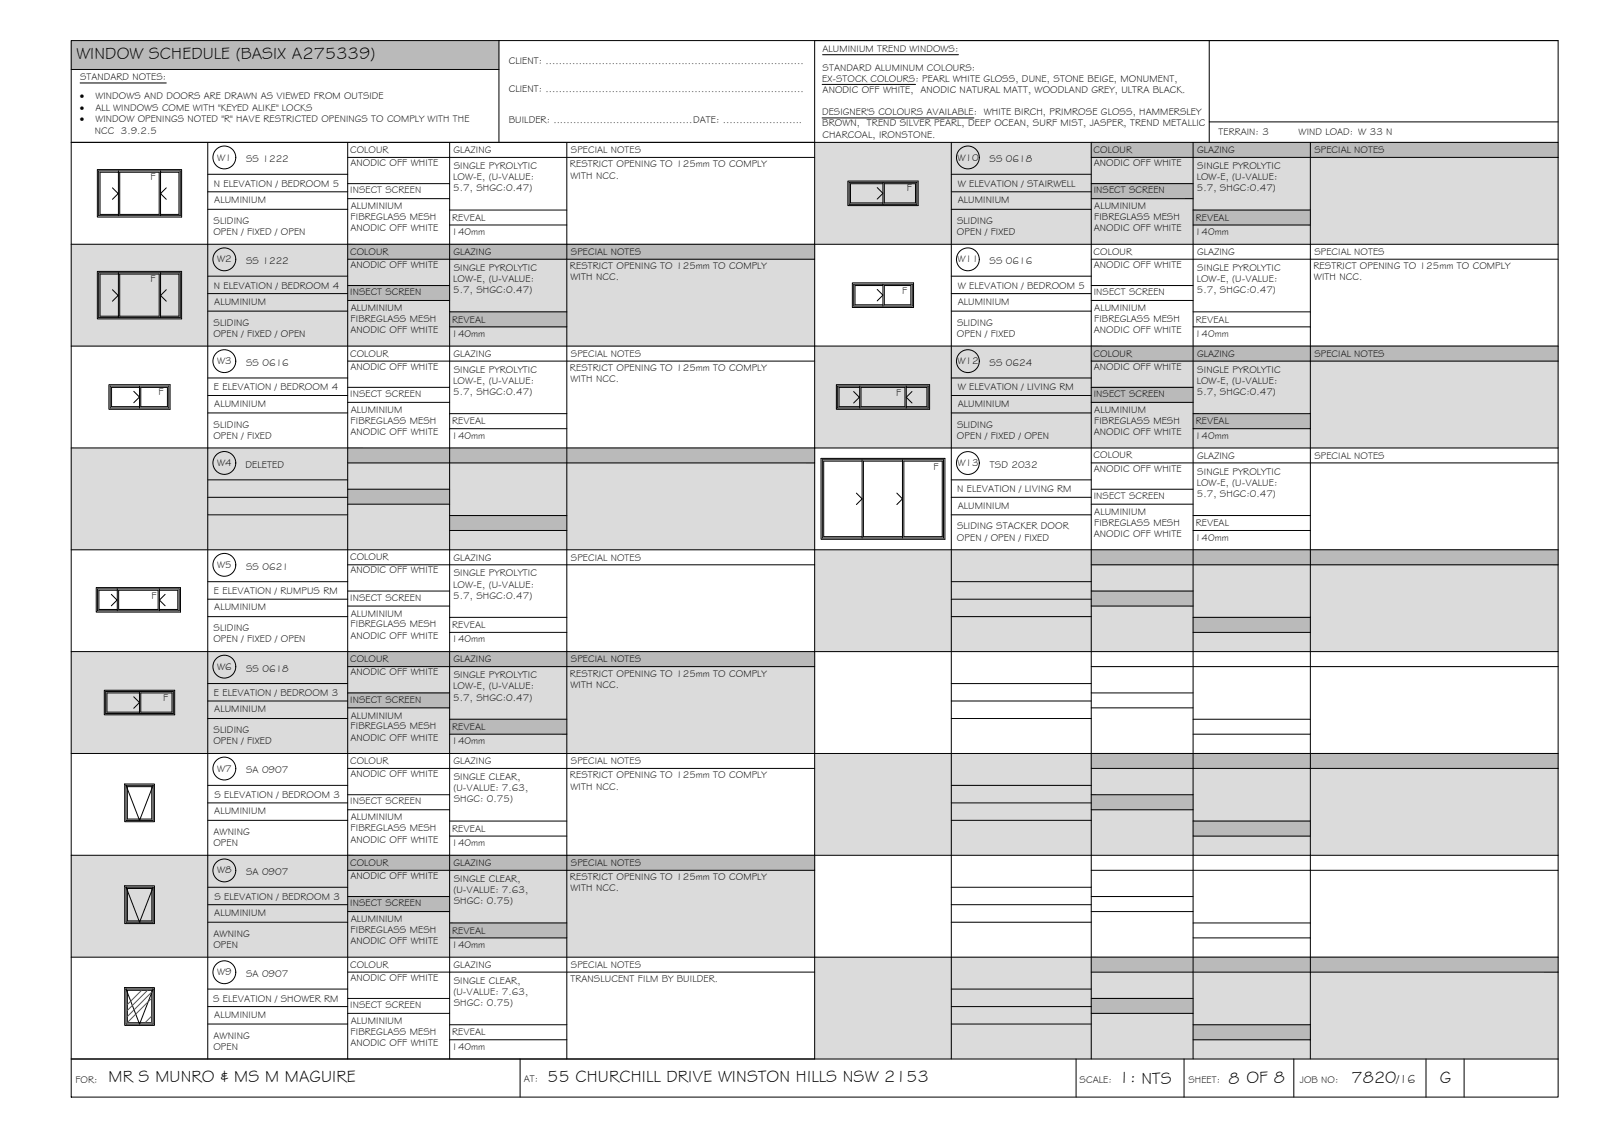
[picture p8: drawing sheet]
<svg xmlns="http://www.w3.org/2000/svg" width="420mm" height="297mm" viewBox="0 0 420 297" stroke-linecap="round" stroke-linejoin="round" font-family="sans-serif">
<g fill="none" stroke="#000" stroke-width=".26">
<path d="M18.7 10.6h390v277h-390zM18.7 18.2h112.2M130.9 10.6v26.7M215.7 14.3h35.7M317.1 10.6v26.7M408.7 10.6h-195v267M18.7 37.3h390M21 21.8h22.6M54.5 37.3v240.3M91.2 37.3v240.3M117.9 37.3v240.3M148.7 37.3v240.3"/>
<path d="M215.6 30.9h39.8M215.6 22.1h24.5M249.5 37.3v240.3M286.2 37.3v240.3M312.9 37.3v240.3M317.1 32h91.6M343.7 37.3v240.3M25.5 44.5h22.1v12.4h-22.1zM25.9 44.8h21.4v11.8h-21.4zM29.5 49.2l1.5 1.6-1.5 1.5M31.1 45.2h-4.9v11h4.9M31.1 44.8v11.8"/>
<path d="M31.4 45.2h10.3v11h-10.3zM42.1 45.2h4.8v11h-4.8M42.1 44.8v11.8M43.6 49.2l-1.5 1.6 1.5 1.5M54.5 45.7h36.7M54.5 50.3h36.7M54.5 54.9h36.7M91.2 41.3h122.5M91.2 48.1h26.7M91.2 52.1h26.7M117.9 55.1h30.8M117.9 59h30.8"/>
<path d="M222.4 47.5h18.4v6.4h-18.4zM222.7 47.8h17.8v5.8h-17.8zM230.1 49.2l1.5 1.5-1.5 1.5M231.6 47.8v5.8M231.6 48.2h-8.5v5h8.5M231.9 48.2h8.2v5h-8.2zM249.5 45.7h36.7M249.5 50.3h36.7M249.5 54.9h36.7M286.2 41.3h122.5M286.2 48.1h26.7M286.2 52.1h26.7"/>
<path d="M312.9 55.1h30.8M312.9 59h30.8M18.7 64h390M25.5 71.2h22.1v12.4h-22.1zM25.9 71.5h21.4v11.8h-21.4zM29.5 76l1.5 1.5-1.5 1.5M31.1 71.9h-4.9v11h4.9M31.1 71.5v11.8M31.4 71.9h10.3v11h-10.3zM42.1 71.9h4.8v11h-4.8M42.1 71.5v11.8M43.6 76l-1.5 1.5 1.5 1.5"/>
<path d="M54.5 72.4h36.7M54.5 77h36.7M91.2 74.9h26.7M91.2 68h122.5M91.2 78.8h26.7M223.5 74.2h16.1v6.4h-16.1zM223.9 74.5h15.4v5.8h-15.4zM230.1 75.9l1.5 1.5-1.5 1.5M231.6 74.9h-7.4v5h7.4M231.6 74.5v5.8M231.9 74.9h7v5h-7zM249.5 72.4h36.7"/>
<path d="M249.5 77h36.7M286.2 74.9h26.7M286.2 68h122.5M286.2 78.8h26.7M18.7 90.7h390M54.5 81.6h36.7M54.5 99.1h36.7M91.2 94.7h122.5M117.9 81.8h30.8M117.9 85.7h30.8M249.5 81.6h36.7M249.5 99.1h36.7"/>
<path d="M286.2 94.7h122.5M312.9 81.8h30.8M312.9 85.7h30.8M18.7 117.4h390M28.6 100.9h16v6.4h-16zM28.9 101.2h15.4v5.8h-15.4zM35.1 102.6l1.5 1.5-1.5 1.5M36.6 101.6h-7.3v5h7.3M36.6 101.2v5.8M36.9 101.6h7v5h-7zM54.5 103.7h36.7M54.5 108.3h36.7"/>
<path d="M91.2 101.6h26.7M91.2 105.5h26.7M117.9 108.5h30.8M117.9 112.4h30.8M219.4 100.9h24.4v6.4h-24.4zM219.7 101.2h23.7v5.8h-23.7zM223.9 102.7l1.5 1.5-1.5 1.5M225.5 101.6h-5.4v5h5.4M225.5 101.2v5.8M225.8 101.6h11.5v5h-11.5zM237.7 101.6h5.4v5h-5.4M237.7 101.2v5.8"/>
<path d="M239.2 102.7l-1.5 1.5 1.5 1.5M249.5 103.7h36.7M249.5 108.3h36.7M286.2 101.6h26.7M286.2 105.5h26.7M312.9 108.5h30.8M312.9 112.4h30.8M54.5 125.8h36.7M54.5 130.4h36.7M54.5 135h36.7M91.2 121.4h122.5M91.2 128.3h26.7"/>
<path d="M91.2 132.2h26.7M117.9 135.2h30.8M117.9 139.1h30.8M215.3 120.2h32.5v21.2h-32.5zM215.7 120.5h31.8v20.5h-31.8zM224.6 129.3l1.5 1.5-1.5 1.5M226.1 120.9h-10.1v19.8h10.1M226.1 120.5v20.5M235.2 129.3l1.5 1.5-1.5 1.5M236.7 120.9h-10.3v19.8h10.3M236.7 120.5v20.5M237.1 120.9h10v19.8h-10z"/>
<path d="M249.5 125.8h36.7M249.5 130.4h36.7M249.5 135h36.7M286.2 121.4h122.5M286.2 128.3h26.7M286.2 132.2h26.7M312.9 135.2h30.8M312.9 139.1h30.8M18.7 144.1h390M25.2 154h22.1v6.5h-22.1zM25.6 154.4h21.4v5.7h-21.4zM29.2 155.8l1.5 1.5-1.5 1.5"/>
<path d="M30.8 154.7h-4.9v5.1h4.9M30.8 154.4v5.7M31.1 154.7h10.4v5.1h-10.4zM41.8 154.7h4.8v5.1h-4.8M41.8 154.4v5.7M43.3 155.8l-1.5 1.5 1.5 1.5M54.5 152.5h36.7M54.5 157.1h36.7M91.2 148.1h122.5M91.2 155h26.7M91.2 158.9h26.7M249.5 152.5h36.7"/>
<path d="M249.5 157.1h36.7M286.2 148.1h122.5M286.2 155h26.7M286.2 158.9h26.7M18.7 170.8h390M54.5 161.7h36.7M54.5 179.2h36.7M91.2 174.8h122.5M117.9 161.9h30.8M117.9 165.8h30.8M249.5 161.7h36.7M249.5 179.2h36.7"/>
<path d="M286.2 174.8h122.5M312.9 161.9h30.8M312.9 165.8h30.8M18.7 197.5h390M27.4 181h18.4v6.4h-18.4zM27.7 181.3h17.8v5.8h-17.8zM35.1 182.7l1.5 1.5-1.5 1.5M36.6 181.7h-8.5v5h8.5M36.6 181.3v5.8M36.9 181.7h8.2v5h-8.2zM54.5 183.8h36.7M54.5 188.4h36.7"/>
<path d="M91.2 181.7h26.7M91.2 185.6h26.7M117.9 188.6h30.8M117.9 192.5h30.8M249.5 183.8h36.7M249.5 188.4h36.7M286.2 181.7h26.7M286.2 185.6h26.7M312.9 188.6h30.8M312.9 192.5h30.8M32.7 205.5h7.8v9.9h-7.8zM33 205.9l3.6 9.2 3.6-9.2"/>
<path d="M33 205.9h7.2M33 205.9v9.2h7.2v-9.2M33.4 206.2h6.4v8.5h-6.4zM54.5 205.9h36.7M54.5 210.5h36.7M54.5 215.1h36.7M91.2 201.5h122.5M91.2 208.4h26.7M91.2 212.3h26.7M117.9 215.3h30.8M117.9 219.2h30.8M249.5 205.9h36.7"/>
<path d="M249.5 210.5h36.7M249.5 215.1h36.7M286.2 201.5h122.5M286.2 208.4h26.7M286.2 212.3h26.7M312.9 215.3h30.8M312.9 219.2h30.8M18.7 224.2h390M32.7 232.2h7.8v9.9h-7.8zM32.8 232.5h7.8v9.9h-7.8zM33.1 232.6l3.5 9.2 3.6-9.2M33.1 232.6v9.2h7.1v-9.2"/>
<path d="M33.1 232.6h7.1M33.2 232.9l3.5 9.2 3.6-9.2M33.2 232.9h7.1M33.2 232.9v9.2h7.1v-9.2M33.4 232.9h6.4v8.5h-6.4zM54.5 232.6h36.7M54.5 237.2h36.7M91.2 228.2h122.5M91.2 235h26.7M91.2 239h26.7M249.5 232.6h36.7M249.5 237.2h36.7"/>
<path d="M286.2 228.2h122.5M286.2 235h26.7M286.2 239h26.7M18.7 250.9h390M32.7 258.9h7.8v9.9h-7.8zM33 259.3l3.6 9.2 3.6-9.2M33 259.3v9.2h7.2v-9.2M33 259.3h7.2M33.4 259.6h6.4v8.5h-6.4zM33.5 241.7v-8.5h6.4v8.5M54.5 241.8h36.7M54.5 259.3h36.7"/>
<path d="M91.2 254.9h122.5M117.9 242h30.8M117.9 245.9h30.8M249.5 241.8h36.7M249.5 259.3h36.7M286.2 254.9h122.5M312.9 242h30.8M312.9 245.9h30.8M18.7 277.6h390M54.5 263.9h36.7M54.5 268.5h36.7M91.2 261.8h26.7"/>
<path d="M91.2 265.7h26.7M117.9 268.7h30.8M117.9 272.6h30.8M136.4 277.6v10M249.5 263.9h36.7M249.5 268.5h36.7M282.2 277.6v10M286.2 261.8h26.7M286.2 265.7h26.7M310.5 277.6v10M312.9 268.7h30.8M312.9 272.6h30.8"/>
<path d="M339.3 277.6v10M374 277.6v10M384 277.6v10"/>
<circle cx="58.8" cy="41.3" r="3"/>
<circle cx="253.8" cy="41.3" r="3"/>
<circle cx="58.8" cy="68" r="3"/>
<circle cx="253.8" cy="68" r="3"/>
<circle cx="58.8" cy="94.7" r="3"/>
<circle cx="253.8" cy="94.7" r="3"/>
<circle cx="58.8" cy="121.4" r="3"/>
<circle cx="253.8" cy="121.4" r="3"/>
<circle cx="58.8" cy="148.1" r="3"/>
<circle cx="58.8" cy="174.8" r="3"/>
<circle cx="58.8" cy="201.5" r="3"/>
<circle cx="58.8" cy="228.2" r="3"/>
<circle cx="58.8" cy="254.9" r="3"/>
</g>
<g fill="#dbdbdb" stroke="#dbdbdb" stroke-width=".26">
<path d="M213.7 37.3l195 26.7v-26.7zM213.7 37.3l195 26.7h-195z"/>
<path d="M18.7 64l195 26.7v-26.7zM18.7 64l195 26.7h-195z"/>
<path d="M213.7 90.7l195 26.7v-26.7zM213.7 90.7l195 26.7h-195z"/>
<path d="M18.7 117.4l195 26.7v-26.7zM18.7 117.4l195 26.7h-195z"/>
<path d="M213.7 144.1l195 26.7v-26.7zM213.7 144.1l195 26.7h-195z"/>
<path d="M18.7 170.8l195 26.7v-26.7zM18.7 170.8l195 26.7h-195z"/>
<path d="M213.7 197.5l195 26.7v-26.7zM213.7 197.5l195 26.7h-195z"/>
<path d="M18.7 224.2l195 26.7v-26.7zM18.7 224.2l195 26.7h-195z"/>
<path d="M213.7 250.9l195 26.7v-26.7zM213.7 250.9l195 26.7h-195z"/>
</g>
<g fill="#bababa" stroke="#bababa" stroke-width=".26">
<path d="M18.7 10.6l112.2 7.6v-7.6zM18.7 10.6l112.2 7.6h-112.2z"/>
<path d="M286.2 37.3l122.5 4v-4zM286.2 37.3l122.5 4h-122.5z"/>
<path d="M286.2 48.1l26.7 4v-4zM286.2 48.1l26.7 4h-26.7z"/>
<path d="M312.9 55.1l30.8 3.9v-3.9zM312.9 55.1l30.8 3.9h-30.8z"/>
<path d="M91.2 64l122.5 4v-4zM91.2 64l122.5 4h-122.5z"/>
<path d="M91.2 74.9l26.7 3.9v-3.9zM91.2 74.9l26.7 3.9h-26.7z"/>
<path d="M117.9 81.8l30.8 3.9v-3.9zM117.9 81.8l30.8 3.9h-30.8z"/>
<path d="M286.2 90.7l122.5 4v-4zM286.2 90.7l122.5 4h-122.5z"/>
<path d="M286.2 101.6l26.7 3.9v-3.9zM286.2 101.6l26.7 3.9h-26.7z"/>
<path d="M312.9 108.5l30.8 3.9v-3.9zM312.9 108.5l30.8 3.9h-30.8z"/>
<path d="M91.2 117.4l122.5 4v-4zM91.2 117.4l122.5 4h-122.5z"/>
<path d="M91.2 128.3l26.7 3.9v-3.9zM91.2 128.3l26.7 3.9h-26.7z"/>
<path d="M117.9 135.2l30.8 3.9v-3.9zM117.9 135.2l30.8 3.9h-30.8z"/>
<path d="M286.2 144.1l122.5 4v-4zM286.2 144.1l122.5 4h-122.5z"/>
<path d="M286.2 155l26.7 3.9v-3.9zM286.2 155l26.7 3.9h-26.7z"/>
<path d="M312.9 161.9l30.8 3.9v-3.9zM312.9 161.9l30.8 3.9h-30.8z"/>
<path d="M91.2 170.8l122.5 4v-4zM91.2 170.8l122.5 4h-122.5z"/>
<path d="M91.2 181.6l26.7 4v-4zM91.2 181.6l26.7 4h-26.7z"/>
<path d="M117.9 188.6l30.8 3.9v-3.9zM117.9 188.6l30.8 3.9h-30.8z"/>
<path d="M286.2 197.5l122.5 4v-4zM286.2 197.5l122.5 4h-122.5z"/>
<path d="M286.2 208.4l26.7 3.9v-3.9zM286.2 208.4l26.7 3.9h-26.7z"/>
<path d="M312.9 215.3l30.8 3.9v-3.9zM312.9 215.3l30.8 3.9h-30.8z"/>
<path d="M91.2 224.2l122.5 4v-4zM91.2 224.2l122.5 4h-122.5z"/>
<path d="M91.2 235l26.7 4v-4zM91.2 235l26.7 4h-26.7z"/>
<path d="M117.9 242l30.8 3.9v-3.9zM117.9 242l30.8 3.9h-30.8z"/>
<path d="M286.2 250.9l122.5 4v-4zM286.2 250.9l122.5 4h-122.5z"/>
<path d="M286.2 261.8l26.7 3.9v-3.9zM286.2 261.8l26.7 3.9h-26.7z"/>
<path d="M312.9 268.7l30.8 3.9v-3.9zM312.9 268.7l30.8 3.9h-30.8z"/>
</g>
<path d="M37.1 259.6l-3.7 3.7M38.7 259.6l-5.3 5.3M39.8 260.1l-6.4 6.4M39.8 261.7l-6.4 6.4M39.8 266.4l-1.8 1.7M39.8 268l-.2 .1" fill="none" stroke="#545454" stroke-width=".26"/>
<g font-size="4.5">
<text x="20" y="15.6">WINDOW SCHEDULE (BASIX A275339)</text>
<text x="28.5" y="283.7">MR S MUNRO &amp; MS M MAGUIRE</text>
<text x="143.6" y="283.7">55 CHURCHILL DRIVE WINSTON HILLS NSW 2153</text>
<text x="293.4" y="284">1: NTS</text>
<text x="322.2" y="284.2">8 OF 8</text>
<text x="354.5" y="283.9">7820</text>
<text x="377.6" y="283.8">G</text>
</g>
<text font-size="3.2" x="366.3" y="283.9">/16</text>
<g font-size="2.6">
<text x="133.4" y="16.9">CLIENT: ..............................................................................</text>
<text x="215.7" y="13.6">ALUMINIUM TREND WINDOWS:</text>
<text x="21" y="21.1">STANDARD NOTES:</text>
<text x="215.6" y="21.4">EX-STOCK COLOURS: PEARL WHITE GLOSS, DUNE, STONE BEIGE, MONUMENT,</text>
<text x="215.7" y="18.5">STANDARD ALUMINUM COLOURS:</text>
<text x="21" y="26.1">·</text>
<text x="21" y="29.1">·</text>
<text x="25" y="29.1">ALL WINDOWS COME WITH &quot;KEYED ALIKE&quot; LOCKS</text>
<text x="25" y="26.1">WINDOWS AND DOORS ARE DRAWN AS VIEWED FROM OUTSIDE</text>
<text x="133.4" y="24">CLIENT: ..............................................................................</text>
<text x="215.7" y="24.4">ANODIC OFF WHITE, ANODIC NATURAL MATT, WOODLAND GREY, ULTRA BLACK.</text>
<text x="21" y="32.1">·</text>
<text x="24.9" y="35.1">NCC 3.9.2.5</text>
<text x="25" y="32.1">WINDOW OPENINGS NOTED &quot;R&quot; HAVE RESTRICTED OPENINGS TO COMPLY WITH THE</text>
<text x="133.4" y="32.3">BUILDER: ..........................................DATE: ........................</text>
<text x="215.6" y="30.2">DESIGNER'S COLOURS AVAILABLE: WHITE BIRCH, PRIMROSE GLOSS, HAMMERSLEY</text>
<text x="215.7" y="33.2">BROWN, TREND SILVER PEARL, DEEP OCEAN, SURF MIST, JASPER, TREND METALLIC</text>
<text x="319.6" y="35.4">TERRAIN: 3</text>
<text x="340.6" y="35.4">WIND LOAD: W 33 N</text>
<text x="91.8" y="40.1">COLOUR</text>
<text x="119" y="40.1">GLAZING</text>
<text x="149.7" y="40.1">SPECIAL NOTES</text>
<text x="215.7" y="36.1">CHARCOAL, IRONSTONE.</text>
<text x="286.8" y="40.1">COLOUR</text>
<text x="314" y="40.1">GLAZING</text>
<text x="344.7" y="40.2">SPECIAL NOTES</text>
<text x="39.4" y="47.2">F</text>
<text x="57" y="42.1">W1</text>
<text x="64.5" y="42.6">SS 1222</text>
<text x="91.9" y="43.5">ANODIC OFF WHITE</text>
<text x="118.9" y="47.2">LOW-E, (U-VALUE:</text>
<text x="119" y="44.3">SINGLE PYROLYTIC</text>
<text x="149.5" y="43.9">RESTRICT OPENING TO 125mm TO COMPLY</text>
<text x="149.6" y="46.8">WITH NCC.</text>
<text x="251.1" y="42.1">W10</text>
<text x="259.5" y="42.6">SS 0618</text>
<text x="286.9" y="43.6">ANODIC OFF WHITE</text>
<text x="313.9" y="47.2">LOW-E, (U-VALUE:</text>
<text x="314" y="44.3">SINGLE PYROLYTIC</text>
<text x="56.1" y="49">N ELEVATION / BEDROOM 5</text>
<text x="56.2" y="53.2">ALUMINIUM</text>
<text x="91.8" y="50.7">INSECT SCREEN</text>
<text x="118.9" y="50.2">5.7, SHGC:0.47)</text>
<text x="237.8" y="50.2">F</text>
<text x="251.2" y="49">W ELEVATION / STAIRWELL</text>
<text x="251.2" y="53.2">ALUMINIUM</text>
<text x="286.9" y="50.7">INSECT SCREEN</text>
<text x="313.9" y="50.2">5.7, SHGC:0.47)</text>
<text x="56" y="58.7">SLIDING</text>
<text x="92" y="57.7">FIBREGLASS MESH</text>
<text x="92" y="54.9">ALUMINIUM</text>
<text x="118.6" y="57.9">REVEAL</text>
<text x="251" y="58.7">SLIDING</text>
<text x="287" y="57.7">FIBREGLASS MESH</text>
<text x="287" y="54.9">ALUMINIUM</text>
<text x="313.6" y="57.9">REVEAL</text>
<text x="56" y="61.6">OPEN / FIXED / OPEN</text>
<text x="91.9" y="60.7">ANODIC OFF WHITE</text>
<text x="118.4" y="61.7">140mm</text>
<text x="251" y="61.6">OPEN / FIXED</text>
<text x="286.9" y="60.7">ANODIC OFF WHITE</text>
<text x="313.4" y="61.7">140mm</text>
<text x="57" y="68.8">W2</text>
<text x="64.5" y="69.3">SS 1222</text>
<text x="91.8" y="66.8">COLOUR</text>
<text x="91.9" y="70.2">ANODIC OFF WHITE</text>
<text x="119" y="66.9">GLAZING</text>
<text x="119" y="71">SINGLE PYROLYTIC</text>
<text x="149.5" y="70.6">RESTRICT OPENING TO 125mm TO COMPLY</text>
<text x="149.7" y="66.9">SPECIAL NOTES</text>
<text x="251.1" y="68.8">W11</text>
<text x="259.5" y="69.3">SS 0616</text>
<text x="286.8" y="66.8">COLOUR</text>
<text x="286.9" y="70.2">ANODIC OFF WHITE</text>
<text x="314" y="66.9">GLAZING</text>
<text x="314" y="71">SINGLE PYROLYTIC</text>
<text x="344.5" y="70.6">RESTRICT OPENING TO 125mm TO COMPLY</text>
<text x="344.7" y="66.9">SPECIAL NOTES</text>
<text x="39.4" y="73.9">F</text>
<text x="56.1" y="75.7">N ELEVATION / BEDROOM 4</text>
<text x="91.8" y="77.4">INSECT SCREEN</text>
<text x="118.9" y="73.9">LOW-E, (U-VALUE:</text>
<text x="118.9" y="76.9">5.7, SHGC:0.47)</text>
<text x="149.6" y="73.5">WITH NCC.</text>
<text x="236.6" y="77.1">F</text>
<text x="251.2" y="75.7">W ELEVATION / BEDROOM 5</text>
<text x="286.9" y="77.4">INSECT SCREEN</text>
<text x="313.9" y="73.9">LOW-E, (U-VALUE:</text>
<text x="313.9" y="76.9">5.7, SHGC:0.47)</text>
<text x="344.6" y="73.5">WITH NCC.</text>
<text x="56.2" y="79.9">ALUMINIUM</text>
<text x="92" y="81.6">ALUMINIUM</text>
<text x="251.2" y="79.9">ALUMINIUM</text>
<text x="287" y="81.6">ALUMINIUM</text>
<text x="56" y="88.3">OPEN / FIXED / OPEN</text>
<text x="56" y="85.4">SLIDING</text>
<text x="91.9" y="87.4">ANODIC OFF WHITE</text>
<text x="92" y="84.4">FIBREGLASS MESH</text>
<text x="118.4" y="88.3">140mm</text>
<text x="118.6" y="84.6">REVEAL</text>
<text x="251" y="88.3">OPEN / FIXED</text>
<text x="251" y="85.4">SLIDING</text>
<text x="286.9" y="87.4">ANODIC OFF WHITE</text>
<text x="287" y="84.4">FIBREGLASS MESH</text>
<text x="313.4" y="88.3">140mm</text>
<text x="313.6" y="84.6">REVEAL</text>
<text x="57" y="95.5">W3</text>
<text x="64.5" y="96">SS 0616</text>
<text x="91.8" y="93.5">COLOUR</text>
<text x="119" y="93.5">GLAZING</text>
<text x="149.7" y="93.5">SPECIAL NOTES</text>
<text x="251.1" y="95.5">W12</text>
<text x="259.5" y="96">SS 0624</text>
<text x="286.8" y="93.5">COLOUR</text>
<text x="314" y="93.5">GLAZING</text>
<text x="344.7" y="93.5">SPECIAL NOTES</text>
<text x="91.9" y="96.9">ANODIC OFF WHITE</text>
<text x="118.9" y="100.6">LOW-E, (U-VALUE:</text>
<text x="119" y="97.7">SINGLE PYROLYTIC</text>
<text x="149.5" y="97.3">RESTRICT OPENING TO 125mm TO COMPLY</text>
<text x="149.6" y="100.2">WITH NCC.</text>
<text x="286.9" y="97">ANODIC OFF WHITE</text>
<text x="313.9" y="100.6">LOW-E, (U-VALUE:</text>
<text x="314" y="97.7">SINGLE PYROLYTIC</text>
<text x="41.6" y="103.6">F</text>
<text x="56.1" y="102.4">E ELEVATION / BEDROOM 4</text>
<text x="56.2" y="106.7">ALUMINIUM</text>
<text x="91.8" y="104.1">INSECT SCREEN</text>
<text x="118.9" y="103.6">5.7, SHGC:0.47)</text>
<text x="235" y="103.8">F</text>
<text x="251.2" y="102.4">W ELEVATION / LIVING RM</text>
<text x="251.2" y="106.7">ALUMINIUM</text>
<text x="286.9" y="104.1">INSECT SCREEN</text>
<text x="313.9" y="103.6">5.7, SHGC:0.47)</text>
<text x="56" y="112.1">SLIDING</text>
<text x="92" y="111.1">FIBREGLASS MESH</text>
<text x="92" y="108.3">ALUMINIUM</text>
<text x="118.6" y="111.3">REVEAL</text>
<text x="251" y="112.1">SLIDING</text>
<text x="287" y="111.1">FIBREGLASS MESH</text>
<text x="287" y="108.3">ALUMINIUM</text>
<text x="313.6" y="111.3">REVEAL</text>
<text x="56" y="115">OPEN / FIXED</text>
<text x="91.9" y="114.1">ANODIC OFF WHITE</text>
<text x="118.4" y="115">140mm</text>
<text x="251" y="115">OPEN / FIXED / OPEN</text>
<text x="286.9" y="114.1">ANODIC OFF WHITE</text>
<text x="313.4" y="115.1">140mm</text>
<text x="57" y="122.2">W4</text>
<text x="64.4" y="122.6">DELETED</text>
<text x="244.8" y="123.2">F</text>
<text x="251.1" y="122.2">W13</text>
<text x="259.6" y="122.7">TSD 2032</text>
<text x="286.8" y="120.2">COLOUR</text>
<text x="286.9" y="123.6">ANODIC OFF WHITE</text>
<text x="314" y="120.3">GLAZING</text>
<text x="314" y="124.4">SINGLE PYROLYTIC</text>
<text x="344.7" y="120.3">SPECIAL NOTES</text>
<text x="251.1" y="129.1">N ELEVATION / LIVING RM</text>
<text x="286.9" y="130.8">INSECT SCREEN</text>
<text x="313.9" y="127.4">LOW-E, (U-VALUE:</text>
<text x="313.9" y="130.3">5.7, SHGC:0.47)</text>
<text x="251.2" y="133.3">ALUMINIUM</text>
<text x="287" y="137.8">FIBREGLASS MESH</text>
<text x="287" y="135">ALUMINIUM</text>
<text x="313.6" y="138">REVEAL</text>
<text x="251" y="141.7">OPEN / OPEN / FIXED</text>
<text x="251" y="138.8">SLIDING STACKER DOOR</text>
<text x="286.9" y="140.8">ANODIC OFF WHITE</text>
<text x="313.4" y="141.7">140mm</text>
<text x="57" y="148.9">W5</text>
<text x="64.5" y="149.4">SS 0621</text>
<text x="91.8" y="146.9">COLOUR</text>
<text x="119" y="147">GLAZING</text>
<text x="149.7" y="147">SPECIAL NOTES</text>
<text x="56.1" y="155.8">E ELEVATION / RUMPUS RM</text>
<text x="91.9" y="150.3">ANODIC OFF WHITE</text>
<text x="118.9" y="154">LOW-E, (U-VALUE:</text>
<text x="119" y="151.1">SINGLE PYROLYTIC</text>
<text x="39.7" y="156.9">F</text>
<text x="56.2" y="160">ALUMINIUM</text>
<text x="91.8" y="157.5">INSECT SCREEN</text>
<text x="92" y="161.7">ALUMINIUM</text>
<text x="118.9" y="157">5.7, SHGC:0.47)</text>
<text x="56" y="165.5">SLIDING</text>
<text x="91.9" y="167.5">ANODIC OFF WHITE</text>
<text x="92" y="164.5">FIBREGLASS MESH</text>
<text x="118.6" y="164.7">REVEAL</text>
<text x="56" y="168.4">OPEN / FIXED / OPEN</text>
<text x="91.8" y="173.6">COLOUR</text>
<text x="118.4" y="168.4">140mm</text>
<text x="119" y="173.6">GLAZING</text>
<text x="149.7" y="173.7">SPECIAL NOTES</text>
<text x="57" y="175.6">W6</text>
<text x="64.5" y="176.1">SS 0618</text>
<text x="91.9" y="177.1">ANODIC OFF WHITE</text>
<text x="119" y="177.8">SINGLE PYROLYTIC</text>
<text x="149.5" y="177.4">RESTRICT OPENING TO 125mm TO COMPLY</text>
<text x="42.8" y="183.7">F</text>
<text x="56.1" y="182.5">E ELEVATION / BEDROOM 3</text>
<text x="91.8" y="184.2">INSECT SCREEN</text>
<text x="118.9" y="180.7">LOW-E, (U-VALUE:</text>
<text x="118.9" y="183.7">5.7, SHGC:0.47)</text>
<text x="149.6" y="180.3">WITH NCC.</text>
<text x="56.2" y="186.7">ALUMINIUM</text>
<text x="92" y="191.2">FIBREGLASS MESH</text>
<text x="92" y="188.4">ALUMINIUM</text>
<text x="118.6" y="191.4">REVEAL</text>
<text x="56" y="195.1">OPEN / FIXED</text>
<text x="56" y="192.2">SLIDING</text>
<text x="91.9" y="194.2">ANODIC OFF WHITE</text>
<text x="118.4" y="195.1">140mm</text>
<text x="57" y="202.3">W7</text>
<text x="64.5" y="202.8">SA 0907</text>
<text x="91.8" y="200.3">COLOUR</text>
<text x="91.9" y="203.7">ANODIC OFF WHITE</text>
<text x="119" y="200.4">GLAZING</text>
<text x="149.7" y="200.4">SPECIAL NOTES</text>
<text x="56.2" y="209.2">S ELEVATION / BEDROOM 3</text>
<text x="118.9" y="207.4">(U-VALUE: 7.63,</text>
<text x="119" y="204.5">SINGLE CLEAR,</text>
<text x="149.5" y="204.1">RESTRICT OPENING TO 125mm TO COMPLY</text>
<text x="149.6" y="207">WITH NCC.</text>
<text x="56.2" y="213.4">ALUMINIUM</text>
<text x="91.8" y="210.9">INSECT SCREEN</text>
<text x="92" y="215.1">ALUMINIUM</text>
<text x="119" y="210.4">SHGC: 0.75)</text>
<text x="56" y="221.9">OPEN</text>
<text x="56" y="219">AWNING</text>
<text x="91.9" y="220.9">ANODIC OFF WHITE</text>
<text x="92" y="217.9">FIBREGLASS MESH</text>
<text x="118.4" y="221.8">140mm</text>
<text x="118.6" y="218.1">REVEAL</text>
<text x="91.8" y="227">COLOUR</text>
<text x="119" y="227.1">GLAZING</text>
<text x="149.7" y="227.1">SPECIAL NOTES</text>
<text x="57" y="229">W8</text>
<text x="64.5" y="229.5">SA 0907</text>
<text x="91.9" y="230.5">ANODIC OFF WHITE</text>
<text x="119" y="231.2">SINGLE CLEAR,</text>
<text x="149.5" y="230.8">RESTRICT OPENING TO 125mm TO COMPLY</text>
<text x="149.6" y="233.7">WITH NCC.</text>
<text x="56.2" y="235.9">S ELEVATION / BEDROOM 3</text>
<text x="91.8" y="237.6">INSECT SCREEN</text>
<text x="118.9" y="234.1">(U-VALUE: 7.63,</text>
<text x="119" y="237.1">SHGC: 0.75)</text>
<text x="56" y="245.7">AWNING</text>
<text x="56.2" y="240.1">ALUMINIUM</text>
<text x="92" y="244.6">FIBREGLASS MESH</text>
<text x="92" y="241.8">ALUMINIUM</text>
<text x="118.6" y="244.8">REVEAL</text>
<text x="56" y="248.6">OPEN</text>
<text x="91.9" y="247.6">ANODIC OFF WHITE</text>
<text x="118.4" y="248.6">140mm</text>
<text x="57" y="255.7">W9</text>
<text x="64.5" y="256.2">SA 0907</text>
<text x="91.8" y="253.7">COLOUR</text>
<text x="91.9" y="257.1">ANODIC OFF WHITE</text>
<text x="119" y="253.8">GLAZING</text>
<text x="119" y="257.9">SINGLE CLEAR,</text>
<text x="149.6" y="257.5">TRANSLUCENT FILM BY BUILDER.</text>
<text x="149.7" y="253.8">SPECIAL NOTES</text>
<text x="55.9" y="262.6">S ELEVATION / SHOWER RM</text>
<text x="118.9" y="260.8">(U-VALUE: 7.63,</text>
<text x="119" y="263.8">SHGC: 0.75)</text>
<text x="56.2" y="266.9">ALUMINIUM</text>
<text x="91.8" y="264.3">INSECT SCREEN</text>
<text x="92" y="268.5">ALUMINIUM</text>
<text x="56" y="275.3">OPEN</text>
<text x="56" y="272.4">AWNING</text>
<text x="91.9" y="274.3">ANODIC OFF WHITE</text>
<text x="92" y="271.3">FIBREGLASS MESH</text>
<text x="118.4" y="275.3">140mm</text>
<text x="118.6" y="271.5">REVEAL</text>
<text x="19.8" y="283.8">FOR:</text>
<text x="137.4" y="283.7">AT:</text>
<text x="283.1" y="284">SCALE:</text>
<text x="311.7" y="284">SHEET:</text>
<text x="340.9" y="284">JOB NO:</text>
</g>
</svg>
